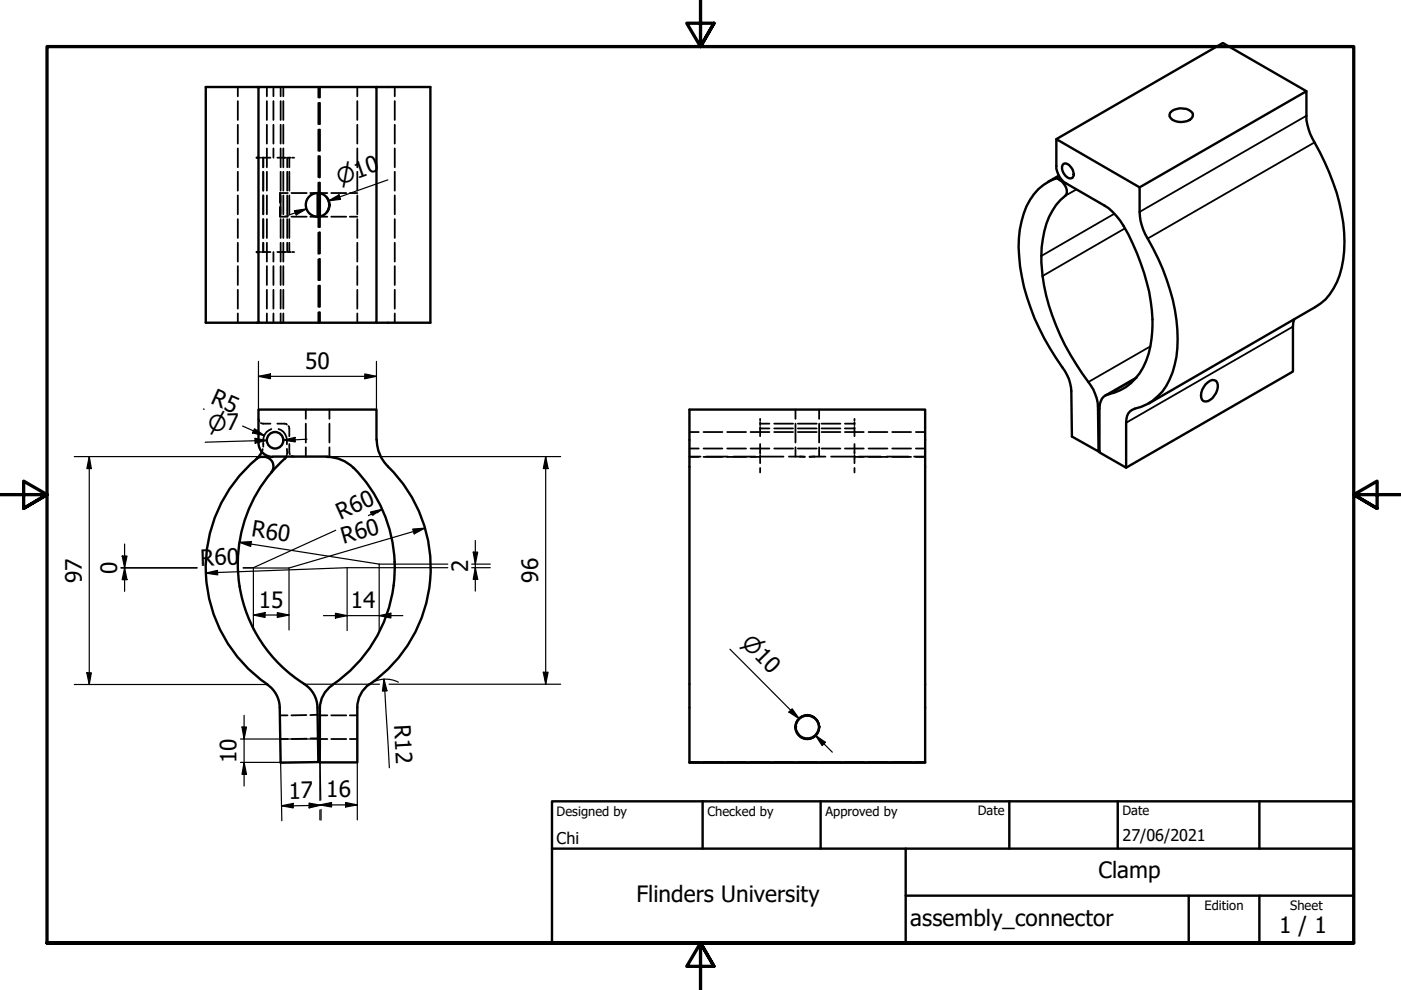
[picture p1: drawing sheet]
<svg xmlns="http://www.w3.org/2000/svg" width="297mm" height="210mm" viewBox="0 0 297 210" stroke-linecap="round" stroke-linejoin="round" font-family="sans-serif">
<!-- layer: Hidden (ISO) -->
<g fill="none" stroke="#000" stroke-width=".38">
<path d="M50.4 18.5v1.9M56.6 18.5v1.9M58 18.5v1.9M59.5 18.5v1.9M60.1 18.5v1.9M67.5 18.5v2.2M67.8 18.5v2.2M75.8 18.5v1.9M83.7 18.5v1.9M50.4 21.4v4M50.4 26.5v4M50.4 31.5v4"/>
<path d="M50.4 36.4v4M54.8 33.4h.4M55.5 33.4h1.8M55.8 33.4v2.1M55.8 36.4v4M56.6 21.4v4M56.6 26.5v4M56.6 31.5v4M56.6 36.4v4M58 21.4v4M58 26.5v4M58 31.5v1.9"/>
<path d="M58.8 33.4h1.8M59.5 21.4v4M59.5 26.5v4M59.5 31.5v4M59.5 36.4v4M60.1 21.4v4M60.1 26.5v4M60.1 31.5v4M60.1 36.4v4M60.9 33.4v2.1M60.9 36.4v4M61 33.4h.7"/>
<path d="M61.3 33.4v2.1M61.3 36.4v4M62 33.4h.4M67.5 21.8v4.5M67.5 27.5v4.5M67.5 33.1v4.5M67.5 38.7v2.2M67.8 21.8v4.5M67.8 27.5v4.5M67.8 33.1v4.5M67.8 38.7v2.3M75.8 21.4v4"/>
<path d="M75.8 26.5v4M75.8 31.5v4M75.8 36.4v4M83.7 21.4v4M83.7 26.5v4M83.7 31.5v4M83.7 36.4v4M50.4 41.4v4M50.4 46.5v4M50.4 51.5v4M50.4 56.4v4M54.8 53.4h.4"/>
<path d="M55.5 53.4h1.8M55.8 41.4v4M55.8 46.5v4M55.8 51.5v1.9M56.6 41.4v4M56.6 46.5v4M56.6 51.5v4M56.6 56.4v4M58 53.4v2.1M58 56.4v4M58.8 53.4h1.8M59.4 40.9v2.1"/>
<path d="M59.4 43.9v2v-2M59.4 40.9h1.6M59.4 45.9h1.6M59.5 41.4v4M59.5 46.5v4M59.5 51.5v4M59.5 56.4v4M60.1 41.4v4M60.1 46.5v4M60.1 51.5v4M60.1 56.4v4M60.9 41.4v4"/>
<path d="M60.9 46.5v4M60.9 51.5v1.9M61 53.4h.7M61.3 41.4v4M61.3 46.5v4M61.3 51.5v1.9M61.8 40.9h3.2M61.8 45.9h3.2M62 53.4h.4M65.8 40.9h1.6M65.8 45.9h1.6M67.5 45.9v2.3"/>
<path d="M67.5 49.3v4.5M67.5 55v4.4M67.8 45.9v2.3M67.8 49.2v4.6M67.8 54.9v4.5M67.8 40.9h1.6M67.8 45.9h1.6M70.2 40.9h3.2M70.2 45.9h3.2M74.2 40.9h1.6M74.2 45.9h1.6M75.8 41.4v4"/>
<path d="M75.8 46.5v4M75.8 51.5v4M75.8 56.4v4M83.7 41.4v4M83.7 46.5v4M83.7 51.5v4M83.7 56.4v4M50.4 61.4v4M50.4 66.5v1.9M56.6 61.4v4M56.6 66.5v1.9M58 61.4v4"/>
<path d="M58 66.5v1.9M59.5 61.4v4M59.5 66.5v1.9M60.1 61.4v4M60.1 66.5v1.9M67.5 60.6v4.5M67.5 66.2v2.2M67.8 60.6v4.5M67.8 66.2v2.2M75.8 61.4v4M75.8 66.5v1.9M83.7 61.4v4"/>
<path d="M83.7 66.5v1.9M54.8 88.8l.2 .5M55.3 89.7l2 .1M55.7 95.2l-.1 .6M55.8 93.9v.8M57.5 91a2.52 2.52 0 0 0-1.7 2.6M58.8 89.8h1.5l.5 .2M59.1 91a2.74 2.74 0 0 1 1.7 3.2M60.8 96.6l-.1 .2M60.8 95.2v1.2M61.2 90.3l.1 .5v1.7M61.3 94.1l.2 2.2"/>
<path d="M61.8 96.7l.6 .1M64.8 86.8v2M64.8 89.8v4M64.8 94.8v2M69.3 96.8h.2M69.7 96.8h.1M69.8 86.8v2M69.8 89.8v4M69.8 94.8v2.1M146.2 96.8h2.3M146.2 95.1h1.9M146.2 91.6h1.9"/>
<path d="M146.2 96.9h1.9M149.2 95.1h4M149.2 91.6h4M149.2 96.9h4M149.7 96.8h4.7M154.2 95.1h4M154.2 91.6h4M154.2 96.9h4M155.5 96.8h4.7M159.1 95.1h4M159.1 91.6h4M159.1 96.9h2.1"/>
<path d="M161.2 89.5v.3h1.9M161.2 97.1v1.1M161.2 88.8v.4M161.2 89.8v.3M161.2 90.5v2M161.2 94.1v2.1M161.2 96.5v.5M161.2 99.2v1M161.2 90.8h1.9M161.4 96.8h4.7M164.1 89.8h4M164.1 95.1h4"/>
<path d="M164.1 91.6h4M164.1 90.8h4M167.3 96.8h3.3M168.7 86.8v2M168.7 89.8v4M168.7 94.8v2M169.2 89.8h4M169.2 95.1h4M169.2 91.6h4M169.2 90.8h4M169.6 96.8l1 .1M171.6 96.8h3.4"/>
<path d="M172.7 96.8l-1.1 .1M173.7 86.8v2M173.7 89.8v4M173.7 94.8v2M174.2 89.8h4M174.2 95.1h4M174.2 91.6h4M174.2 90.8h4M176.2 96.8h4.7M179.1 89.8h2.1M179.1 95.1h4M179.1 91.6h4"/>
<path d="M179.1 90.8h2.1M181.2 88.8v.4M181.2 89.5v.6M181.2 90.5v2M181.2 94.1v2.1M181.2 96.5v.5M181.2 97.1v1.1M181.2 99.2v1M181.2 96.9h1.9M182.1 96.8h4.7M184.1 95.1h4.1M184.1 91.6h4.1"/>
<path d="M184.1 96.9h4.1M188 96.8h4.7M189.2 95.1h4M189.2 91.6h4M189.2 96.9h4M193.8 96.8h2.4M194.2 95.1h2M194.2 91.6h2M194.2 96.9h2M59.4 151.7h1.6M59.4 156.7h1.6M65 151.6l-3.2 .1"/>
<path d="M65 156.6l-3.2 .1M65.8 156.6h1.6M67.4 151.5l-1.6 .1M67.8 151.7h1.6M67.8 156.7h1.6M70.2 151.7h3.2M70.2 156.7h3.2M74.2 151.7h1.6M74.2 156.7h1.6M168.7 154.1v.7l.4 .8M168.7 154.1v.1M169.1 152.6l-.4 .9v.6"/>
<path d="M169.7 156.2a2.44 2.44 0 0 0 3 0M169.7 152.1a2.44 2.44 0 0 1 3 0M173.2 152.6l.4 .9 .1 .6M173.7 154.1l-.1 .7-.4 .8M173.7 154.1v.1M146.2 161.6h1.9M149.2 161.6h4M154.2 161.6h4M159.1 161.6h4M164.1 161.6h4M169.2 161.6h4M174.2 161.6h4"/>
<path d="M179.1 161.6h4M184.1 161.6h4.1M189.2 161.6h4M194.2 161.6h2"/>
</g>
<g fill="#000">
<circle cx="67.4" cy="45.9" r=".19"/>
<circle cx="67.4" cy="40.9" r=".19"/>
<circle cx="69.8" cy="96.9" r=".19"/>
<circle cx="168.7" cy="154.1" r=".19"/>
<circle cx="173.7" cy="154.1" r=".19"/>
</g>
<!-- layer: Visible (ISO) -->
<g fill="none" stroke="#000" stroke-width=".51">
<path d="M54.8 18.5h25v49.9h-25zM54.8 18.5h-11.2v49.9h11.2M79.8 18.5h11.4v49.9h-11.4M277 19.3l-17.7-10.2-35.3 20.4M54.4 33.4h.4M224 29.5l17.6 10.2v5.2a11.5 11.5 0 0 0 1.7 5.7 44.1 44.1 0 0 1 6.4 21.3 18.6 18.6 0 0 1-3.3 11.1 10.3 10.3 0 0 1-5.8 3.6 2.66 2.66 0 0 0-1.8 3v9.6l-5.7-3.3v-9.3a2.66 2.66 0 0 1 1.9-3 11.9 11.9 0 0 0 8.9-10.2 32.8 32.8 0 0 0-2-17.5 33.5 33.5 0 0 0-5.2-10.1l-1.6-1.6-9-5.3a4.4 4.4 0 0 1-2.1-3.7zM224.5 37.2l-2.3 1.4M225.6 34.7a2.07 2.07 0 0 1 2 2.3 .77 .77 0 0 1-.4 .8 .77 .77 0 0 1-.9-.2 2.35 2.35 0 0 1-1-2.6zM241.6 39.7l35.4-20.4v5.2a11.5 11.5 0 0 0 1.7 5.7 43.2 43.2 0 0 1 6.4 21.1 17.2 17.2 0 0 1-4 12.2l-2.3 1.6-35.3 20.5M248.1 23.9a3.4 3.4 0 0 1 4.8 .1 1.62 1.62 0 0 1-1.9 1.8 2.78 2.78 0 0 1-3-1.1zM54.4 53.4h.4M67.4 40.9v5z"/>
<path d="M67.5 40.9v5M67.8 41v4.9M69.3 41.9a2.64 2.64 0 0 1 0 3.1M220.2 40.1a9.7 9.7 0 0 1 3.8-2.3 3.3 3.3 0 0 1 2.2 3.1l-.1 .3a14.4 14.4 0 0 0-5 9.4 34.3 34.3 0 0 0 2.8 18.4 69.2 69.2 0 0 0 7.9 13.6 8.6 8.6 0 0 1 1 3.6l.1 9.5-5.6-3.1-.2-9.7a8.6 8.6 0 0 0-1.9-5 46.8 46.8 0 0 1-9.2-25.5 17.2 17.2 0 0 1 4.2-12.3zM274.4 67.7l-.3 1.6v9.5l-35.3 20.4M54.5 97.2a30 30 0 0 0 2.2 47.9M54.8 93.9a3 3 0 0 0 3 3M55.4 96.9l-.9 .3M55.4 96.9a2.05 2.05 0 0 1 2.2 .9 2.05 2.05 0 0 1-.1 2.4M55.5 95.8l-.4 .6-.7 .9M57.8 96.8h11.5M60.4 97.2l-2.8 3"/>
<path d="M60.7 96.9l-.3 .4M69.3 96.9a8 8 0 0 1 5.7 2.3M74.9 99.2a30 30 0 0 1-4.5 46M79.8 93.3v-6.5h-25v7M79.9 93.2a8 8 0 0 0 2.4 5.7M82.3 98.9a30 30 0 0 1-3.9 46.2M146.2 86.8h50v74.8h-50zM233.1 95.6l-.2 .1M241 80l-6.6 3.9M255.6 81.5a1.88 1.88 0 0 1 2.2-.8 2.57 2.57 0 0 1-.4 3.2 1.7 1.7 0 0 1-2.5 .9 3 3 0 0 1 .7-3.3zM57.6 100.2a30 30 0 0 0 6.9 44.8M64.5 145a6 6 0 0 1 2.8 5l.2 11.6-8 .1-.2-11.7a6 6 0 0 0-2.6-4.8"/>
<path d="M70.5 145.3a6 6 0 0 0-2.7 4.9M78.3 145.1a6 6 0 0 0-2.5 4.9v11.6h-8v-11.4M146.2 161.6h50"/>
<circle cx="67.3" cy="43.4" r="2.51"/>
<circle cx="58.3" cy="93.3" r="1.75"/>
<circle cx="171.1" cy="154.1" r="2.47"/>
<circle cx="171.2" cy="154.2" r="2.51"/>
</g>
<!-- layer: Visible Narrow (ISO) -->
<path d="M224.6 37.4l-.9 .5M224.8 37.7l-.5 .2M225 38l-.3 .2M277 24.5l-35.4 20.4M278.7 30.2l-35.4 20.4M228.2 40.2l-2.3 1.3M236.3 45.3l-15.5 9M238.5 48.4l-17.5 10.1M243.9 73.4l-13.1 7.6M274.1 69.3l-35.3 20.3M233.2 86l-.4 .2M240.7 80.3l-5.7 3.3" fill="none" stroke="#000" stroke-width=".38"/>
<!-- layer: Border (ISO) -->
<path d="M148.5 -.1v10l-2.9-5h5.8l-2.9 5 2.9-5M0 104.9h10l-5-2.9v5.8l5-2.9-5 2.9M297 104.9h-10l5-2.9v5.8l-5-2.9 5 2.9M10 199.9v-190h277v190h-277h277M151.4 204.9l-2.9-5 2.9 5h-5.8l2.9-5v10" fill="none" stroke="#000" stroke-width=".7"/>
<!-- layer: Title (ISO) -->
<path d="M117 169.9h170v30h-170zM117 179.9h170M149 169.9v10M174 169.9v10M192 179.9v20M214 169.9v10M237 169.9v10M267 169.9v10M192 189.9h95M252 189.9v10M267 189.9v10" fill="none" stroke="#000" stroke-width=".51"/>
<!-- layer: Dimension (ISO) -->
<g fill="none" stroke="#000" stroke-width=".25">
<path d="M82.2 38.1l-12.5 4.5 2.3-.8M62.4 44.7l2.6-.4-2.2 1.3zM65 44.3l-4.7 1.6M69.7 42.6l2.2-1.3 .3 1zM54.8 79.8l2.5-.5v1zM54.8 79.8h25M54.8 76.6v10.2M77.3 79.3l2.5 .5-2.5 .5zM79.8 76.6v10.2M15.7 96.8h42.1M18.9 96.8l.5 2.5h-1zM18.9 96.8v48.3"/>
<path d="M43.1 86.7l.2 .1M51.4 90.3l4.7 2.1M54 90.9l2.1 1.5-2.6-.6zM54 92.9l2.6 .5-2.5 .6zM54.1 93.4h2.5l-13.1 .4M60.1 93.3l2.4-.6 .1 1zM65.1 93.1l-5 .2M69.3 96.8h49.6M115.7 96.8l.5 2.5h-1zM115.7 96.8v48.3M25.9 117.9h1l-.5 2.5zM26.4 115.4v10"/>
<path d="M50.7 115l2.6-.2-.2 1.1zM50.7 115l29.7 4.6M71.2 112.4l-17.5 8M79.9 108.7l1.1-.7-2.5 .6 .3 .5M80.4 119.6v14.1M80.4 119.6h14.5M81 108l-2.9 1.3M87.5 112.2l2.5-.2-2.2 1.2zM90 112l-28.7 8.4M100 119.6h3.9M100.3 117.1h1l-.5 2.5zM100.8 114.6v10.7"/>
<path d="M25.7 120.4h16.1M26.4 120.4l.5 2.5h-1zM43.6 121.5l2.5-.6 .1 1zM51.6 120.4h2.1M51.6 120.4h9.7M53.7 130.4l2.5-.5v1zM53.7 130.4h7.6M53.7 120.4v13.2M58.8 129.9l2.5 .5-2.5 .5zM61.3 120.4v13.2M68.6 130.5h16.8M71.1 130l2.5 .5-2.5 .5z"/>
<path d="M73.6 120.4l-30 1.1M73.6 120.4v13.3M73.6 120.4h21.3M80.4 130.5l2.5-.5v1zM100 120.4h3.9M100.8 120.4l.5 2.4h-1zM154.7 137.6l14.7 14.8-1.8-1.8M15.7 145.1h41M18.4 142.7h1l-.5 2.4zM51 156.7h16.8M51.3 154.1h1l-.5 2.6zM51.8 151.7v15"/>
<path d="M64.5 145.1h16M67.8 158.6l.2 11M81.4 144l.6 2.5h-.9zM81.4 144l1.1 18.8M82.5 145.1h36.4M84.5 144.6a6 6 0 0 0-6.2 .5M115.2 142.5h1l-.5 2.6zM168 150.3l1.4 2.1-2.1-1.4zM172.9 155.9l2.1 1.5-.7 .7zM172.9 155.9l3.6 3.6M51 161.6h16.8M51.8 161.6l.5 2.6h-1z"/>
<path d="M59.5 161.7l.3 12.3M59.7 170.9l2.5-.6v1zM65.5 170.3l2.5 .4-2.5 .6zM67.8 170.7l2.5-.5v.9zM67.8 170.7h8M67.8 160.1v9.6M67.8 171.7v2.1M68 170.7l-8.3 .2M68.1 171.6v2.3M73.3 170.2l2.5 .5-2.5 .4zM75.8 161.6v12.2"/>
</g>
<g fill="#000">
<path d="M62.4 44.7l2.6-.4-2.2 1.3z" fill-rule="evenodd"/>
<path d="M69.7 42.6l2.2-1.3 .3 1z" fill-rule="evenodd"/>
<path d="M54.8 79.8l2.5-.5v1z" fill-rule="evenodd"/>
<path d="M18.9 96.8l.5 2.5h-1z" fill-rule="evenodd"/>
<path d="M54 90.9l2.1 1.5-2.6-.6z" fill-rule="evenodd"/>
<path d="M54 92.9l2.6 .5-2.5 .6z" fill-rule="evenodd"/>
<path d="M60.1 93.3l2.4-.6 .1 1z" fill-rule="evenodd"/>
<path d="M77.3 79.3l2.5 .5-2.5 .5z" fill-rule="evenodd"/>
<path d="M115.7 96.8l.5 2.5h-1z" fill-rule="evenodd"/>
<path d="M25.9 117.9h1l-.5 2.5z" fill-rule="evenodd"/>
<path d="M50.7 115l2.6-.2-.2 1.1z" fill-rule="evenodd"/>
<path d="M78.5 108.6l2.5-.6-2 1.4z" fill-rule="evenodd"/>
<path d="M87.5 112.2l2.5-.2-2.2 1.2z" fill-rule="evenodd"/>
<path d="M100.3 117.1h1l-.5 2.5z" fill-rule="evenodd"/>
<path d="M26.4 120.4l.5 2.5h-1z" fill-rule="evenodd"/>
<path d="M43.6 121.5l2.5-.6 .1 1z" fill-rule="evenodd"/>
<path d="M53.7 130.4l2.5-.5v1z" fill-rule="evenodd"/>
<path d="M58.8 129.9l2.5 .5-2.5 .5z" fill-rule="evenodd"/>
<path d="M71.1 130l2.5 .5-2.5 .5z" fill-rule="evenodd"/>
<path d="M80.4 130.5l2.5-.5v1z" fill-rule="evenodd"/>
<path d="M100.8 120.4l.5 2.4h-1z" fill-rule="evenodd"/>
<path d="M18.4 142.7h1l-.5 2.4z" fill-rule="evenodd"/>
<path d="M51.3 154.1h1l-.5 2.6z" fill-rule="evenodd"/>
<path d="M81.4 144l.6 2.5h-.9z" fill-rule="evenodd"/>
<path d="M115.2 142.5h1l-.5 2.6z" fill-rule="evenodd"/>
<path d="M168 150.3l1.4 2.1-2.1-1.4z" fill-rule="evenodd"/>
<path d="M172.9 155.9l2.1 1.5-.7 .7z" fill-rule="evenodd"/>
<path d="M51.8 161.6l.5 2.6h-1z" fill-rule="evenodd"/>
<path d="M59.7 170.9l2.5-.6v1z" fill-rule="evenodd"/>
<path d="M65.5 170.3l2.5 .4-2.5 .6z" fill-rule="evenodd"/>
<path d="M67.8 170.7l2.5-.5v.9z" fill-rule="evenodd"/>
<path d="M73.3 170.2l2.5 .5-2.5 .4z" fill-rule="evenodd"/>
</g>
<g font-size="4.8">
<text x="64.7" y="78.2">50</text>
<text x="44.5" y="85.5" transform="rotate(24 44.5 85.5)">R5</text>
<text x="53.1" y="113.7" transform="rotate(9 53.1 113.7)">R60</text>
<text x="72.2" y="110.2" transform="rotate(-24 72.2 110.2)">R60</text>
<text x="42.5" y="120" transform="rotate(-2 42.5 120)">R60</text>
<text x="72.8" y="115.4" transform="rotate(-16 72.8 115.4)">R60</text>
<text x="17.3" y="123.6" transform="rotate(-90 17.3 123.6)">97</text>
<text x="24.8" y="121.7" transform="rotate(-90 24.8 121.7)">0</text>
<text x="99.3" y="121.3" transform="rotate(-90 99.3 121.3)">2</text>
<text x="114.1" y="123.5" transform="rotate(-90 114.1 123.5)">96</text>
<text x="54.9" y="128.8">15</text>
<text x="74.4" y="129">14</text>
<text x="83.6" y="153.7" transform="rotate(87 83.6 153.7)">R12</text>
<text x="50.2" y="161.8" transform="rotate(-90 50.2 161.8)">10</text>
<text x="61.2" y="169.3" transform="rotate(-1 61.2 169.3)">17</text>
<text x="69.2" y="169">16</text>
<text x="134.9" y="191.3">Flinders University</text>
<text x="232.9" y="186.2">Clamp</text>
<text x="193" y="196.3">assembly_connector</text>
<text x="271.2" y="197.8">1 / 1</text>
</g>
<g font-size="4.6">
<text x="72.1" y="39.2" transform="rotate(-20 72.1 39.2)">⌀10</text>
<text x="44.2" y="91.3" transform="rotate(-1 44.2 91.3)">⌀7</text>
<text x="157" y="136.5" transform="rotate(45 157 136.5)">⌀10</text>
</g>
<g font-size="3.4">
<text x="118" y="178.9">Chi</text>
<text x="238" y="178.3">27/06/2021</text>
</g>
<g font-size="2.7">
<text x="118" y="173">Designed by</text>
<text x="150" y="173">Checked by</text>
<text x="175" y="173">Approved by</text>
<text x="207.3" y="172.9">Date</text>
<text x="238" y="172.9">Date</text>
<text x="255.4" y="193">Edition</text>
<text x="273.6" y="193">Sheet</text>
</g>
</svg>
